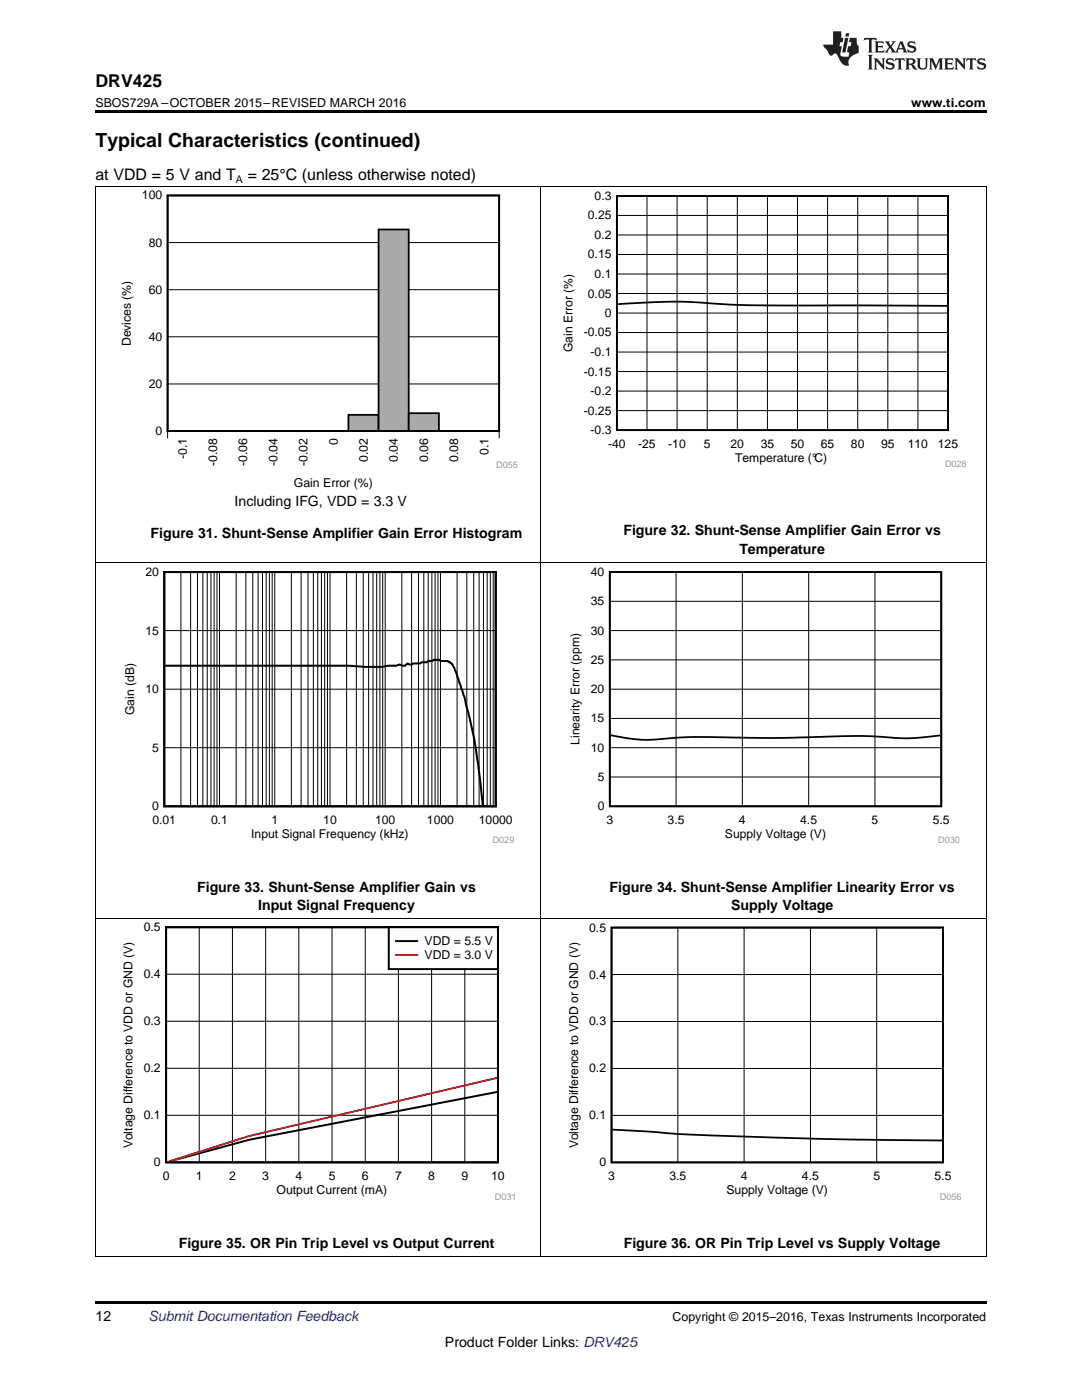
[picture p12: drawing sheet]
<svg xmlns="http://www.w3.org/2000/svg" width="216mm" height="279mm" viewBox="0 0 216 279" stroke-linecap="round" stroke-linejoin="round" font-family="sans-serif">
<path d="M19 250.8h.2zM196.7 250.8h.1zM19 259.7h177.8v.5h-177.8z" fill="#000"/>
<path d="M19.1 183.4v67.4M107.9 183.4v67.4M196.8 183.4v67.4M19 250.7h177.8" fill="none" stroke="#000" stroke-width=".2"/>
<path d="M24.1 184.1h78.6v55.3h-78.6z" fill-rule="evenodd" fill="#fff"/>
<path d="M33.1 185h66.3v47h-66.3zM99.2 217.9l-49.5 9.6-15.8 4.3" fill="none" stroke="#000" stroke-width=".39"/>
<g fill="none" stroke="#000" stroke-width=".2">
<path d="M33.1 194.4h66.3M39.8 185v47M46.4 185v47M53 185v47M59.6 185v47M66.3 185v47M72.9 185v47M79.5 185v47M86.1 185v47M92.7 185v47M33.1 213.2h66.3M33.1 203.8h66.3"/>
<path d="M33.1 222.6h66.3"/>
</g>
<path d="M99.2 215.1l-49.5 11.6-15.9 5.1" fill="none" stroke="#f00" stroke-width=".39"/>
<path d="M77.6 185h21.8v8.4h-21.8z" fill-rule="evenodd" fill="#fff"/>
<path d="M77.6 185h21.8v8.4h-21.8zM79 187.8h4.2" fill="none" stroke="#000" stroke-width=".39"/>
<path d="M79 190.6h4.2" fill="none" stroke="#f00" stroke-width=".39"/>
<path d="M113 184.2h78.8v55.2h-78.8z" fill-rule="evenodd" fill="#fff"/>
<path d="M122 185.1h66.2v46.9h-66.2zM122.2 225.4l6 .4a300.7 300.7 0 0 0 24 1.1l15.6 .5 20.2 .2" fill="none" stroke="#000" stroke-width=".35"/>
<path d="M19.1 112.3v71.1M107.9 112.3v71.1M196.8 112.3v71.1M19 183.4h177.8M122 194.5h66.2M135.3 185.1v46.9M148.5 185.1v46.9M161.7 185.1v46.9M174.9 185.1v46.9M122 213.2h66.2M122 203.9h66.2M122 222.6h66.2" fill="none" stroke="#000" stroke-width=".2"/>
<path d="M24.4 113.2h78.2v55.1h-78.2z" fill-rule="evenodd" fill="#fff"/>
<path d="M32.8 114.2h66.1v46.7h-66.1zM33 132.9h36.6l3.3 .2h3.4l1.1-.2h1.6l.7-.3 .6 .3h.5l.5-.5 .5 .2h.4l.3-.2h1.4l.2-.2h1.1l.2-.3h.9l.2-.2h1.2l.2 .2h1.5l.2 .3h.2a13.5 13.5 0 0 1 2.2 4.9l.8 2.3a115 115 0 0 1 3.5 21.3" fill="none" stroke="#000" stroke-width=".41"/>
<g fill="none" stroke="#000" stroke-width=".2">
<path d="M36.1 114.2v46.7M38 114.2v46.7M39.4 114.2v46.7M40.5 114.2v46.7M41.4 114.2v46.7M42.1 114.2v46.7M42.7 114.2v46.7M43.3 114.2v46.7M43.8 114.2v46.7M47.1 114.2v46.7M49.1 114.2v46.7M50.4 114.2v46.7"/>
<path d="M51.5 114.2v46.7M52.4 114.2v46.7M53.1 114.2v46.7M53.8 114.2v46.7M54.3 114.2v46.7M54.8 114.2v46.7M58.1 114.2v46.7M60.1 114.2v46.7M61.5 114.2v46.7M62.5 114.2v46.7M63.4 114.2v46.7M64.1 114.2v46.7"/>
<path d="M64.8 114.2v46.7M65.3 114.2v46.7M65.8 114.2v46.7M69.2 114.2v46.7M71.1 114.2v46.7M72.5 114.2v46.7M73.6 114.2v46.7M74.4 114.2v46.7M75.2 114.2v46.7M75.8 114.2v46.7M76.4 114.2v46.7M76.9 114.2v46.7"/>
<path d="M80.2 114.2v46.7M82.1 114.2v46.7M83.5 114.2v46.7M84.6 114.2v46.7M85.4 114.2v46.7M86.2 114.2v46.7M86.8 114.2v46.7M87.4 114.2v46.7M87.9 114.2v46.7M91.2 114.2v46.7M93.1 114.2v46.7M94.5 114.2v46.7"/>
<path d="M95.6 114.2v46.7M96.5 114.2v46.7M97.2 114.2v46.7M97.8 114.2v46.7M98.4 114.2v46.7M32.8 137.5h66.1M32.8 125.8h66.1M32.8 149.2h66.1"/>
</g>
<path d="M113.3 113.2h78.2v55.1h-78.2z" fill-rule="evenodd" fill="#fff"/>
<path d="M121.7 114.2h66.1v46.7h-66.1zM121.8 146.7a33.1 33.1 0 0 0 12.8 .6l3.5-.2a466.2 466.2 0 0 0 33.3-.2l3.5 .1a44.8 44.8 0 0 0 12.7-.2" fill="none" stroke="#000" stroke-width=".35"/>
<g fill="none" stroke="#000" stroke-width=".2">
<path d="M19.1 37.2v75.1M107.9 37.2v75.1M196.8 37.2v75.1M19 112.3h177.8M134.9 114.2v46.7M148.1 114.2v46.7M161.4 114.2v46.7M174.6 114.2v46.7M121.7 137.5h66.1M121.7 131.7h66.1M121.7 125.8h66.1M121.7 120h66.1"/>
<path d="M121.7 155.1h66.1M121.7 149.2h66.1M121.7 143.4h66.1"/>
</g>
<path d="M23.7 38.1h79.6v59.7h-79.6z" fill-rule="evenodd" fill="#fff"/>
<path d="M33.4 39h66.2v47h-66.2zM33.4 86h6.1zM39.5 86h6zM45.5 86h6zM51.5 86h6zM57.5 86h6zM63.5 86h6z" fill="none" stroke="#000" stroke-width=".35"/>
<path d="M33.4 39h66.2M33.4 57.8h66.2M33.4 48.4h66.2M33.4 76.6h66.2M33.4 67.2h66.2M33.4 87.5v-1.5h66.2v1.5" fill="none" stroke="#000" stroke-width=".2"/>
<path d="M33.4 86h36.1" fill="none" stroke="#aaa" stroke-width=".2"/>
<path d="M69.5 82.8h6.1v3.2h-6.1z" fill-rule="evenodd" fill="#aaa"/>
<path d="M69.5 82.8h6v3.2h-6z" fill="none" stroke="#000" stroke-width=".35"/>
<path d="M75.5 45.8h6.1v40.2h-6.1z" fill-rule="evenodd" fill="#aaa"/>
<path d="M75.5 45.8h6.1v40.2h-6.1z" fill="none" stroke="#000" stroke-width=".35"/>
<path d="M81.6 82.5h6v3.5h-6z" fill-rule="evenodd" fill="#aaa"/>
<path d="M33.4 39h66.2v47h-66.2zM81.6 82.5h6v3.5h-6zM87.6 86h6zM93.6 86h6z" fill="none" stroke="#000" stroke-width=".35"/>
<path d="M87.6 86h12" fill="none" stroke="#aaa" stroke-width=".2"/>
<path d="M111.9 38.2h80.9v55.1h-80.9z" fill-rule="evenodd" fill="#fff"/>
<path d="M123.1 39.1h66.1v46.7h-66.1zM123.3 60.7a114.6 114.6 0 0 1 22.4 .1l7.7 .2h35.6" fill="none" stroke="#000" stroke-width=".35"/>
<g fill="none" stroke="#000" stroke-width=".2">
<path d="M19 37.2h177.8M129.1 39.1v46.8M135.1 39.1v46.8M141.1 39.1v46.8M147.1 39.1v46.8M153.1 39.1v46.8M159.1 39.1v46.8M165.1 39.1v46.8M171.1 39.1v46.8M177.2 39.1v46.8M183.2 39.1v46.8M123.1 58.6h66.1"/>
<path d="M123.1 54.7h66.1M123.1 50.8h66.1M123.1 46.9h66.1M123.1 43h66.1M123.1 78h66.1M123.1 74.2h66.1M123.1 70.3h66.1M123.1 66.4h66.1M123.1 62.5h66.1M123.1 81.9h66.1"/>
</g>
<path d="M19 22h177.8v.5h-177.8z" fill="#000"/>
<g fill="#231f20">
<path d="M172.5 7.6l-.1 .5 .4-.2h.6v.1v2.1l-.2 .4h.9l-.2-.4v-2.1l.1-.1h.5l.5 .2-.2-.5zM174.5 8.3l.2 .3v1.5l-.2 .4h1.8l.2-.6a1.04 1.04 0 0 1-1.3 .2v-.7h.6l.3 .2v-.6l-.3 .2h-.6v-.6l.8-.1 .4 .3-.2-.5zM176.5 8.3l.9 1.1-.9 1.1h.8l-.2-.2 .4-.7 .5 .7-.2 .2h1.5l-.2-.2 .2-.4h.9l.1 .4-.2 .2h1l-.3-.3-.7-1.9h-.5l-.9 2-.8-1 .9-1h-.8l.1 .3-.4 .5-.3-.6 .1-.2zM179.7 8.6l.4 1h-.7zM181.3 8.4a.63 .63 0 0 0-.2 .7 .63 .63 0 0 0 .6 .4l.6 .2 .1 .2a.75 .75 0 0 1-.7 .4 .75 .75 0 0 1-.6-.5l.1 .7 .1-.1a1.11 1.11 0 0 0 1.5-.6 1.13 1.13 0 0 0-1.2-.8l-.1-.4a1.04 1.04 0 0 1 1.2 .2l-.2-.5-.2 .1-.4-.2zM173.2 10.9l.2 .4v2.2l-.2 .4h1l-.3-.4v-2.2l.3-.4zM174.3 11.6l.3 .4v1.5l-.3 .4h.8l-.2-.4v-1.3l1.5 1.7v-1.9l.2-.4h-.7l.2 .4v.9l-1.1-1.3zM177 11.8a.62 .62 0 0 0-.2 .7 .62 .62 0 0 0 .6 .4l.6 .1 .1 .3a.76 .76 0 0 1-.7 .3 .76 .76 0 0 1-.7-.4l.2 .7 .1-.1a1.11 1.11 0 0 0 1.5-.6 1.13 1.13 0 0 0-1.2-.8l-.1-.4a1.04 1.04 0 0 1 1.2 .2l-.2-.6-.2 .1-.5-.1zM178.7 11.6l-.2 .6a.61 .61 0 0 1 .8-.3v1.6l-.2 .4h.9l-.2-.4v-1.6a.63 .63 0 0 1 .7 .3l-.1-.6zM180.6 11.6l.3 .4v1.5l-.3 .4h1l-.2-.2-.1-.8 .6 .2a.76 .76 0 0 0 1.2 .7l-1-1a.58 .58 0 0 0 .6-.5 .58 .58 0 0 0-.5-.6zM181.4 11.9h.1a.45 .45 0 0 1 .5 .1 .45 .45 0 0 1 .1 .5l-.8 .2zM182.9 11.6l.2 .2a2.17 2.17 0 0 0 .3 1.9 .99 .99 0 0 0 1.6-.6v-1.1l.2-.4h-.7l.2 .2a1.92 1.92 0 0 1-.2 1.8 .6 .6 0 0 1-.9-.5v-1.1l.2-.4zM185.4 11.6l.2 .4v1.5l-.2 .4h.7l-.2-.4v-1.4l.8 1.8 .8-1.8v1.4l-.2 .4h.9l-.2-.4v-1.5l.2-.4h-.8l-.6 1.5-.6-1.5zM188.4 11.6l.2 .4v1.5l-.2 .4h1.8l.1-.6a1.04 1.04 0 0 1-1.2 .1v-.6h.5l.4 .2v-.6l-.4 .2h-.5v-.7h.8l.3 .3-.1-.6zM190.5 11.6l.2 .4v1.5l-.2 .4h.7l-.2-.4v-1.3l1.5 1.7v-1.9l.2-.4h-.7l.2 .4v.9l-1.1-1.3zM192.9 11.6l-.1 .6a.61 .61 0 0 1 .7-.3l.1 1.6-.3 .4h1l-.3-.4 .1-1.6a.63 .63 0 0 1 .7 .3l-.1-.6zM195.2 11.8a.62 .62 0 0 0-.2 .7 .62 .62 0 0 0 .6 .4l.6 .1 .1 .3a.76 .76 0 0 1-.7 .3 .76 .76 0 0 1-.6-.4l.1 .7 .1-.1a1.11 1.11 0 0 0 1.6-.6 1.13 1.13 0 0 0-1.3-.8l-.1-.4a1.04 1.04 0 0 1 1.2 .2l-.1-.6-.2 .1-.5-.1z"/>
<path d="M166.2 6.3v2.6h-1.9v.4l.8 .9a.91 .91 0 0 0 1 .8 .56 .56 0 0 1 .5-.3 .56 .56 0 0 1 .5 .3l.4 .8a1.53 1.53 0 0 0 1.9 1.2 1.54 1.54 0 0 1 1-2.1l.9-.3v-1.4a1.52 1.52 0 0 1-.4-1.6h-1.3l-.2 .8h.5l-.2 .8h-.5l-.1 1v.2l.4 .1-.2 .8a1.93 1.93 0 0 1-1.6-.3l.3-1.8h-.5l.2-.8h.4l.2-.8h-.4v-1.3zM168.6 7.6l-.6 2.9h.7l.6-2.9zM168.8 6.6l-.1 .7h.6l.2-.7z"/>
</g>
<text font-size="3.9" x="19" y="29.3">Typical Characteristics (continued)</text>
<text font-size="3.5" x="19" y="17.3">DRV425</text>
<g font-size="3.2">
<text x="19" y="36">at VDD = 5 V and T</text>
<text x="49.4" y="36">= 25°C (unless otherwise noted)</text>
</g>
<g font-size="2.8">
<text x="46.8" y="101">Including IFG, VDD = 3.3 V</text>
<text x="30.1" y="107.4">Figure 31. Shunt-Sense Amplifier Gain Error Histogram</text>
<text x="124.4" y="106.9">Figure 32. Shunt-Sense Amplifier Gain Error vs</text>
<text x="147.5" y="110.6">Temperature</text>
<text x="39.3" y="177.9">Figure 33. Shunt-Sense Amplifier Gain vs</text>
<text x="121.6" y="177.9">Figure 34. Shunt-Sense Amplifier Linearity Error vs</text>
<text x="51.5" y="181.6">Input Signal Frequency</text>
<text x="145.9" y="181.6">Supply Voltage</text>
<text x="35.7" y="249">Figure 35. OR Pin Trip Level vs Output Current</text>
<text x="124.5" y="249">Figure 36. OR Pin Trip Level vs Supply Voltage</text>
<text x="19" y="263.6">12</text>
<text x="88.8" y="268.9">Product Folder Links: DRV425</text>
</g>
<text font-size="2.8" fill="#0000c8" x="29.6" y="263.6">Submit Documentation Feedback</text>
<g font-size="2.5">
<text x="19" y="21.4">SBOS729A –OCTOBER 2015–REVISED MARCH 2016</text>
<text x="181.8" y="21.4">www.ti.com</text>
<text x="134.2" y="263.6">Copyright © 2015–2016, Texas Instruments Incorporated</text>
</g>
<g font-size="2.4">
<text x="28.3" y="39.8">100</text>
<text x="118.6" y="39.9">0.3</text>
<text x="117.3" y="43.8">0.25</text>
<text x="118.6" y="47.7">0.2</text>
<text x="29.7" y="49.2">80</text>
<text x="117.3" y="51.6">0.15</text>
<text x="29.7" y="58.6">60</text>
<text x="117.3" y="59.4">0.05</text>
<text x="118.6" y="55.5">0.1</text>
<text x="120.7" y="63.3">0</text>
<text x="26.1" y="69.1" transform="rotate(-90 26.1 69.1)">Devices (%)</text>
<text x="29.7" y="68">40</text>
<text x="114.3" y="70.3" transform="rotate(-90 114.3 70.3)">Gain Error (%)</text>
<text x="116.5" y="67.2">-0.05</text>
<text x="117.8" y="71.1">-0.1</text>
<text x="29.7" y="77.4">20</text>
<text x="116.5" y="75">-0.15</text>
<text x="116.5" y="82.7">-0.25</text>
<text x="117.8" y="78.8">-0.2</text>
<text x="31" y="86.8">0</text>
<text x="67.4" y="88.8" transform="rotate(-90 67.4 88.8)">0</text>
<text x="117.8" y="86.6">-0.3</text>
<text x="121.3" y="89.4">-40</text>
<text x="127.3" y="89.4">-25</text>
<text x="133.3" y="89.4">-10</text>
<text x="140.4" y="89.4">5</text>
<text x="145.8" y="89.4">20</text>
<text x="151.8" y="89.4">35</text>
<text x="157.8" y="89.4">50</text>
<text x="163.8" y="89.4">65</text>
<text x="169.8" y="89.4">80</text>
<text x="175.8" y="89.4">95</text>
<text x="181.1" y="89.4">110</text>
<text x="187.1" y="89.4">125</text>
<text x="37.3" y="91.6" transform="rotate(-90 37.3 91.6)">-0.1</text>
<text x="43.3" y="93" transform="rotate(-90 43.3 93)">-0.08</text>
<text x="49.3" y="93" transform="rotate(-90 49.3 93)">-0.06</text>
<text x="55.4" y="93" transform="rotate(-90 55.4 93)">-0.04</text>
<text x="61.4" y="93" transform="rotate(-90 61.4 93)">-0.02</text>
<text x="73.4" y="92.2" transform="rotate(-90 73.4 92.2)">0.02</text>
<text x="79.4" y="92.2" transform="rotate(-90 79.4 92.2)">0.04</text>
<text x="85.4" y="92.2" transform="rotate(-90 85.4 92.2)">0.06</text>
<text x="91.4" y="92.2" transform="rotate(-90 91.4 92.2)">0.08</text>
<text x="97.4" y="90.8" transform="rotate(-90 97.4 90.8)">0.1</text>
<text x="146.7" y="92.2">Temperature (°C)</text>
<text x="58.7" y="97.2">Gain Error (%)</text>
<text x="29" y="115">20</text>
<text x="117.9" y="115">40</text>
<text x="117.9" y="120.8">35</text>
<text x="29" y="126.6">15</text>
<text x="117.9" y="126.6">30</text>
<text x="117.9" y="132.5">25</text>
<text x="26.8" y="142.7" transform="rotate(-90 26.8 142.7)">Gain (dB)</text>
<text x="29" y="138.3">10</text>
<text x="117.9" y="138.3">20</text>
<text x="115.7" y="148.6" transform="rotate(-90 115.7 148.6)">Linearity Error (ppm)</text>
<text x="117.9" y="144.2">15</text>
<text x="30.4" y="150">5</text>
<text x="117.9" y="150">10</text>
<text x="119.3" y="155.9">5</text>
<text x="30.4" y="161.7">0</text>
<text x="119.3" y="161.7">0</text>
<text x="30.4" y="164.5">0.01</text>
<text x="42.1" y="164.5">0.1</text>
<text x="50.1" y="167.2">Input Signal Frequency (kHz)</text>
<text x="54.2" y="164.5">1</text>
<text x="64.5" y="164.5">10</text>
<text x="74.8" y="164.5">100</text>
<text x="85.2" y="164.5">1000</text>
<text x="95.5" y="164.5">10000</text>
<text x="121" y="164.5">3</text>
<text x="133.2" y="164.5">3.5</text>
<text x="144.6" y="167.2">Supply Voltage (V)</text>
<text x="147.5" y="164.5">4</text>
<text x="159.7" y="164.5">4.5</text>
<text x="173.9" y="164.5">5</text>
<text x="186.1" y="164.5">5.5</text>
<text x="28.7" y="185.8">0.5</text>
<text x="117.6" y="185.9">0.5</text>
<text x="84.7" y="188.7">VDD = 5.5 V</text>
<text x="84.7" y="191.5">VDD = 3.0 V</text>
<text x="28.7" y="195.2">0.4</text>
<text x="117.6" y="195.3">0.4</text>
<text x="28.7" y="204.6">0.3</text>
<text x="117.6" y="204.7">0.3</text>
<text x="28.7" y="214">0.2</text>
<text x="117.6" y="214">0.2</text>
<text x="28.7" y="223.4">0.1</text>
<text x="117.6" y="223.4">0.1</text>
<text x="26.4" y="229.2" transform="rotate(-90 26.4 229.2)">Voltage Difference to VDD or GND (V)</text>
<text x="30.7" y="232.8">0</text>
<text x="115.3" y="229.2" transform="rotate(-90 115.3 229.2)">Voltage Difference to VDD or GND (V)</text>
<text x="119.6" y="232.8">0</text>
<text x="32.5" y="235.5">0</text>
<text x="39.1" y="235.5">1</text>
<text x="45.7" y="235.5">2</text>
<text x="52.3" y="235.5">3</text>
<text x="55.2" y="238.3">Output Current (mA)</text>
<text x="59" y="235.5">4</text>
<text x="65.6" y="235.5">5</text>
<text x="72.2" y="235.5">6</text>
<text x="78.8" y="235.5">7</text>
<text x="85.5" y="235.5">8</text>
<text x="92.1" y="235.5">9</text>
<text x="98" y="235.5">10</text>
<text x="121.4" y="235.6">3</text>
<text x="133.6" y="235.6">3.5</text>
<text x="144.9" y="238.3">Supply Voltage (V)</text>
<text x="147.8" y="235.6">4</text>
<text x="160" y="235.6">4.5</text>
<text x="174.3" y="235.6">5</text>
<text x="186.5" y="235.6">5.5</text>
</g>
<text font-size="2.1" x="47.1" y="36.6">A</text>
<g font-size="1.8" fill="#999">
<text x="99" y="93.5">D055</text>
<text x="188.6" y="93.2">D028</text>
<text x="98.3" y="168.3">D029</text>
<text x="187.2" y="168.3">D030</text>
<text x="98.8" y="239.4">D031</text>
<text x="187.6" y="239.4">D056</text>
</g>
</svg>
